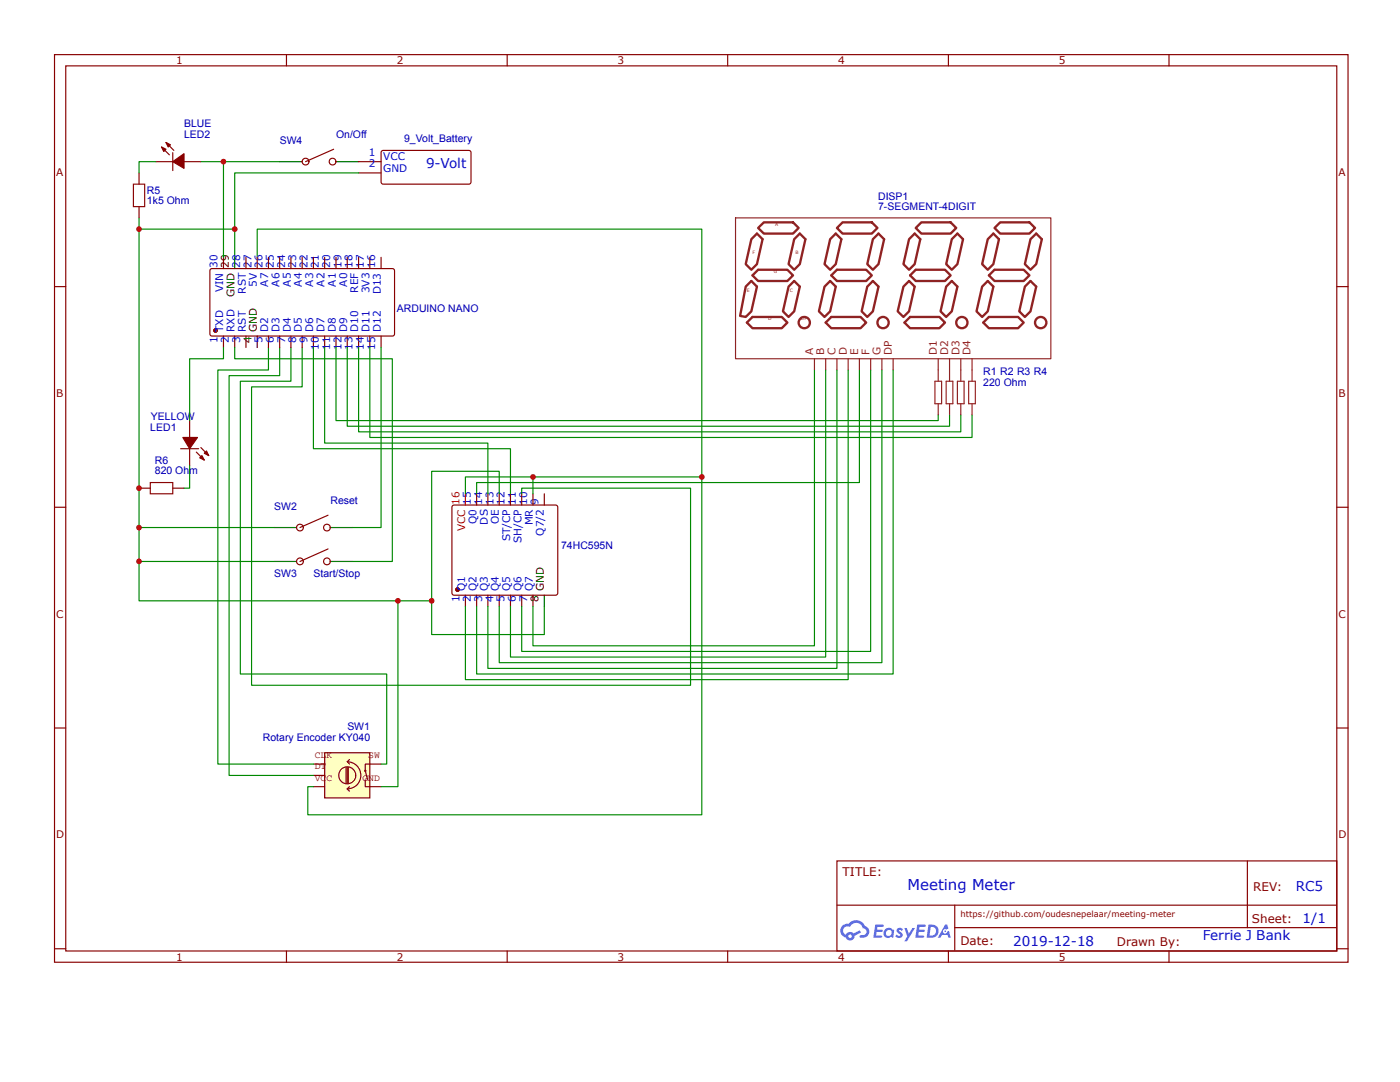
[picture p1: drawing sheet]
<svg xmlns="http://www.w3.org/2000/svg" width="279mm" height="216mm" viewBox="0 0 279 216" stroke-linecap="round" stroke-linejoin="round" font-family="sans-serif">
<g fill="none" stroke="#800" stroke-width=".23">
<path d="M10.9 10.9h258.1v181.1h-258.1zM13.1 13.1h253.7v176.7h-253.7zM57.2 10.9v2.2M101.2 10.9v2.2M145.2 10.9v2.2M189.3 10.9v2.2M233.3 10.9v2.2M10.9 57.2h2.2M266.8 57.2h2.2M10.9 101.2h2.2M266.8 101.2h2.2M10.9 145.3h2.2"/>
<path d="M266.8 145.3h2.2M167 171.8h99.8v18h-99.8zM248.9 171.8v13.3M10.9 189.3h2.2M57.2 189.8v2.2M101.2 189.8v2.2M145.2 189.8v2.2M167 180.6h99.7M189.3 189.8v2.2M190.5 185.1h76.2M190.5 180.6v9M233.3 189.8v2.2"/>
<path d="M266.8 189.3h2.2"/>
</g>
<g fill="#58f">
<path d="M179.1 185.3l.5-.2 .3 .1 .3 .2-.2 .4a.29 .29 0 0 0-.3-.3 .29 .29 0 0 0-.3 .2l.1 .1a.76 .76 0 0 1 .6 .5 .76 .76 0 0 1-.3 .8l-.6 .1-.5-.4 .3-.3 .4 .2h.2l.1-.2a.99 .99 0 0 1-.7-1.1z"/>
<path d="M180.5 185.2h.5l.4 1.1 .7-1.1h.5l-1.6 2.6h-.5l.6-.9z"/>
<path d="M174.7 184.5l1.6 .1v.3l-.2 .1h-1l-.1 .5h1l.2 .2-.2 .3h-1l-.1 .7h.9l.3 .2-.1 .1-1.7 .1z"/>
<path d="M183 184.5l1.7 .1v.3l-.2 .1h-1l-.1 .5h1l.2 .2-.2 .3h-1l-.1 .7h.9h.2v.3l-1.7 .1z"/>
<path d="M188.6 184.5h.5l.2 .8-.4 .2a.45 .45 0 0 0-.7 .2 .45 .45 0 0 0 .3 .6 .45 .45 0 0 0 .6-.4l.3-.2 .3 1.4h-.4l-.2-.5h-1.1l-.3 .5h-.6z"/>
<path d="M188.5 185.7h.3v.2h-.3z"/>
<path d="M185.3 184.5l-.4 2.6h.9a1.33 1.33 0 0 0 1.5-1.3 1.33 1.33 0 0 0-1.6-1.3zM185.8 185a.91 .91 0 0 1 1 1 .91 .91 0 0 1-1.3 .7z"/>
<path d="M176.6 185.5a.98 .98 0 0 0-.1 1.4 .98 .98 0 0 0 1.4 .1l.4 .1 .2-1.4-.4-.2a.97 .97 0 0 0-1.5 0zM176.7 186.2a.6 .6 0 0 1 1.2 0 .6 .6 0 0 1-1.2 0z"/>
<path d="M168.1 184.7a1.4 1.4 0 0 0 .7 2.4 .92 .92 0 0 0 1 .6 .92 .92 0 0 0 .8-1l1.3-.6-.3-.5-1.3 .6-.4-.2a.94 .94 0 0 0-1.1 .5 .89 .89 0 0 1-.4-1.2 .89 .89 0 0 1 1.3-.3 1.35 1.35 0 0 1 1.3-.8 1.35 1.35 0 0 1 1.2 1 .72 .72 0 0 1 .7 .9 .72 .72 0 0 1-1.1 .5l-.2 .1v.3a1.24 1.24 0 0 0 1.7-.5 1.24 1.24 0 0 0-.7-1.8 1.99 1.99 0 0 0-3.3-.4l-.7 .1zM169.3 186.8a.35 .35 0 0 1 .7 0 .35 .35 0 0 1-.7 0z"/>
</g>
<circle cx="91.3" cy="117.6" r=".35" fill="#800"/>
<g fill="none" stroke="#800" stroke-width=".23">
<path d="M90.3 100.9l.3-.1h20.3l.3 .1 .1 .3v17.1l-.1 .3-.3 .2h-20.3l-.3-.2-.1-.3v-17.1z"/>
<circle cx="91.3" cy="117.6" r=".35"/>
</g>
<circle cx="91.3" cy="117.6" r=".35" fill="#800"/>
<g fill="none" stroke="#800" stroke-width=".23">
<path d="M95.1 98.5v2.3M97.4 98.5v2.3M99.6 98.5v2.3M101.9 98.5v2.3M104.1 98.5v2.3M106.4 98.5v2.3M108.6 98.5v2.3M92.9 118.8v2.2M95.1 118.8v2.2M97.4 118.8v2.2M99.6 118.8v2.2M101.9 118.8v2.2"/>
<path d="M104.1 118.8v2.2M106.4 118.8v2.2"/>
<circle cx="91.3" cy="117.6" r=".35"/>
</g>
<path d="M108.6 118.8v2.2" fill="none" stroke="#000" stroke-width=".23"/>
<path d="M92.9 98.5v2.3" fill="none" stroke="#f00" stroke-width=".23"/>
<g fill="none" stroke="#080" stroke-width=".23">
<path d="M46.8 51.4v-5.7h-19.1v74.2h58.4M51.3 51.4v-5.7h88.8v49.5h-47.2v3.3M60.3 69.3v7.9h-10.1v59.5h87.6v-39.3h-33.7v1.1M162.5 73.8v55.1h-56.1v-7.9M164.8 73.8v57.3h-62.9v-10.1M167 73.8v59.6h-69.6v-12.4M169.3 73.8v61.8h-76.4v-14.6M171.5 73.8v22.5h-76.4v2.2M173.8 73.8v56.2h-69.7v-9M176 73.8v58.4h-76.4v-11.2M178.2 73.8v60.7h-83.1v-13.5M99.6 98.5v-4.5h-13.5v32.6h22.5v-5.6"/>
<path d="M106.4 95.2v3.3"/>
</g>
<g fill="none" stroke="#8e2323" stroke-width=".23">
<path d="M146.8 43.5h62.9v28.1h-62.9zM162.5 71.6v2.2M164.8 71.6v2.2M167 71.6v2.2M169.3 71.6v2.2M171.5 71.6v2.2M173.8 71.6v2.2M176 71.6v2.2M178.2 71.6v2.2M186.6 76.1h1.3v4.5h-1.3zM187.2 71.6v4.5M188.8 76.1h1.4v4.5h-1.4z"/>
<path d="M189.5 71.6v4.5M191.1 76.1h1.3v4.5h-1.3zM191.7 71.6v4.5M193.3 76.1h1.3v4.5h-1.3zM194 71.6v4.5M187.2 80.6v2.2M189.5 80.6v2.2M191.7 80.6v2.2M194 80.6v2.2"/>
</g>
<g fill="none" stroke="#8e2323" stroke-width=".47">
<path d="M148.8 57.2l1.1-1.1 1.2 1.1-1.2 4.9-1.1 1.1-1.1-.2zM149.9 47.7l1.2-1.1 1.1 1.1-1.1 5-1.2 1.1-1.1-1.1zM151.3 53.8h5.8l1.2 1.1-1.2 1.2h-5.8l-1.1-1.2zM151.3 45.5l1.1-1.1h5.9l1.1 1.1-1.1 1.1h-5.9zM157.4 57.2l1.1-1.1 1.1 1.1-1.1 4.9-1.1 1.1-1.1-1.1zM158.5 47.7l1.1-1.1 1.1 1.1-1.1 5-1.1 1.1-1.1-1.1zM164.5 57.2l1.2-1.1 1.1 1.1-1.1 4.9-1.2 1.1-1.1-1.1zM165.7 47.7l1.1-1.1 1.1 1.1-1.1 5-1.1 1.1-1.2-1.1zM167 45.5l1.1-1.1h5.9l1.1 1.1-1.1 1.1h-5.9zM167 53.8h5.9l1.1 1.1-1.1 1.2h-5.9l-1.1-1.2zM173.1 57.2l1.1-1.1 1.1 1.1-1.1 4.9-1.1 1.1-1.1-1.1zM174.2 47.7l1.1-1.1 1.1 1.1-1.1 5-1.1 1.1-1.1-1.1z"/>
<path d="M180.3 57.2l1.1-1.1 1.1 1.1-1.1 4.9-1.1 1.1-1.1-1.1zM181.4 47.7l1.1-1.1 1.2 1.1-1.2 5-1.1 1.1-1.1-1.1zM182.8 53.8h5.8l1.1 1.1-1.1 1.2h-5.8l-1.2-1.2zM182.8 45.5l1.1-1.1h5.8l1.1 1.1-1.1 1.1h-5.8zM188.8 57.2l1.1-1.1 1.2 1.1-1.2 4.9-1.1 1.1-1.1-1.1zM189.9 47.7l1.2-1.1 1.1 1.1-1.1 5-1.2 1.1-1.1-1.1zM196 57.2l1.1-1.1 1.1 1.1-1.1 4.9-1.1 1.1-1.1-1.1zM197.1 47.7l1.1-1.1 1.2 1.1-1.2 5-1.1 1.1-1.1-1.1zM198.5 45.5l1.1-1.1h5.8l1.2 1.1-1.2 1.1h-5.8zM198.5 53.8h5.8l1.1 1.1-1.1 1.2h-5.8l-1.1-1.2zM204.5 57.2l1.2-1.1 1.1 1.1-1.1 4.9-1.2 1.1-1.1-1.1zM205.7 47.7l1.1-1.1 1.1 1.1-1.1 5-1.1 1.1-1.2-1.1z"/>
<path d="M150.2 63.2h5.8l1.1 1.2-1.1 1.1h-5.8l-1.1-1.1zM165.9 63.2h5.8l1.2 1.2-1.2 1.1h-5.8l-1.1-1.1zM181.6 63.2h5.9l1.1 1.2-1.1 1.1h-5.9l-1.1-1.1zM197.4 63.2h5.8l1.1 1.2-1.1 1.1h-5.8l-1.2-1.1z"/>
<circle cx="160.5" cy="64.4" r="1.12"/>
<circle cx="176.2" cy="64.4" r="1.13"/>
<circle cx="192" cy="64.4" r="1.12"/>
<circle cx="207.7" cy="64.4" r="1.13"/>
</g>
<path d="M64.8 150.2h9v9h-9z" fill="#ffffc2"/>
<g fill="none" stroke="#850000" stroke-width=".23">
<path d="M62.5 152.5h2.3M62.5 154.7h2.3M62.5 157h2.3M64.8 150.2h9v9h-9zM69.1 153.1v3.2M69.3 152a2.71 2.71 0 0 1 2.7 2.7 2.71 2.71 0 0 1-2.7 2.7M69.3 157.4l.4 .5M69.3 153.1v3.2M69.3 152l.4 .5M69.5 153.1v3.2M69.7 151.6l-.4 .4M69.7 157l-.4 .4"/>
<path d="M71 154.7a1.7 1.7 0 0 0-2.5-1.4 1.7 1.7 0 0 0-.2 2.8 1.7 1.7 0 0 0 2.7-1.1v-.2M72.9 155.6v1.4h3.2M73 153.8h-.2l.2 .1M76.1 152.5h-3.2v1.3l.4 1.7"/>
</g>
<path d="M53.6 69.3v4.5h-10.1v78.7h19M55.8 69.3v5.7h-10.1v79.7h16.8M58.1 69.3v6.8h-10.1v58.4h29.2v18h-1.1M140.1 95.2v67.4h-78.7v-5.6h1.1M79.4 119.9v37.1h-3.3" fill="none" stroke="#080" stroke-width=".23"/>
<path d="M30 96.3h4.5v2.2h-4.5z" fill="none" stroke="#a00000" stroke-width=".23"/>
<path d="M27.7 97.4h2.3M34.5 97.4h2.2" fill="none" stroke="#800" stroke-width=".23"/>
<path d="M40.3 90.9l.5 .9-.9-.4z" fill="#800"/>
<path d="M40.3 90.9l.5 .9-.9-.4z" fill="none" stroke="#800" stroke-width=".23"/>
<path d="M41.2 90l.5 .9-.9-.5z" fill="#800"/>
<path d="M36 89.5h3.6M37.8 83.9v3.4M37.8 89.5v3.4M39.2 90.2l1.6 1.6M40.1 89.3l1.6 1.6M41.2 90l.5 .9-.9-.5z" fill="none" stroke="#800" stroke-width=".23"/>
<path d="M36.5 87.3h2.9l-1.6 2.2z" fill="#800"/>
<g fill="none" stroke="#800" stroke-width=".23">
<path d="M36.5 87.3h2.9l-1.6 2.2zM65.5 102.8l-5.6 2.5M65.5 109.5l-5.6 2.5"/>
<circle cx="59.9" cy="112" r=".68"/>
<circle cx="59.9" cy="105.3" r=".67"/>
<circle cx="65.2" cy="112" r=".67"/>
<circle cx="65.2" cy="105.3" r=".67"/>
</g>
<path d="M37.8 92.9v4.5h-1.1M27.7 105.3h27M27.7 112h27" fill="none" stroke="#080" stroke-width=".23"/>
<path d="M54.7 105.3h4.5M54.7 112h4.5M65.9 105.3h4.5M65.9 112h4.5" fill="none" stroke="#000" stroke-width=".23"/>
<circle cx="43" cy="65.9" r=".35" fill="#800"/>
<g fill="none" stroke="#800" stroke-width=".23">
<path d="M42 53.7l.3-.1h36.2l.2 .4v12.8l-.4 .3-36.1-.1-.3-.4v-12.6z"/>
<circle cx="43" cy="65.9" r=".35"/>
</g>
<circle cx="43" cy="65.9" r=".35" fill="#800"/>
<g fill="none" stroke="#800" stroke-width=".23">
<path d="M66.6 29.8l-5.6 2.5M71.6 32.3h4.5M71.6 34.5h4.5M76.2 30.1l.3-.1h17.2l.3 .5v6l-.4 .2h-17.3l-.2-.4v-5.8zM44.6 51.4v2.2M49.1 51.4v2.2M51.3 51.4v2.2M53.6 51.4v2.2M55.8 51.4v2.2M58.1 51.4v2.2M60.3 51.4v2.2M62.5 51.4v2.2"/>
<path d="M64.8 51.4v2.2M67.1 51.4v2.2M69.3 51.4v2.2M71.6 51.4v2.2M73.8 51.4v2.2M76.1 51.4v2.2M44.6 67.1v2.2M46.8 67.1v2.2M49.1 67.1v2.2M53.6 67.1v2.2M55.8 67.1v2.2M58.1 67.1v2.2"/>
<path d="M60.3 67.1v2.2M62.5 67.1v2.2M64.8 67.1v2.2M67.1 67.1v2.2M69.3 67.1v2.2M71.6 67.1v2.2M73.8 67.1v2.2M76.1 67.1v2.2"/>
<circle cx="61" cy="32.2" r=".67"/>
<circle cx="66.4" cy="32.2" r=".68"/>
<circle cx="43" cy="65.9" r=".35"/>
</g>
<path d="M55.8 32.3h4.5M67.1 32.3h4.5M46.8 51.4v2.2M51.3 67.1v2.2" fill="none" stroke="#000" stroke-width=".23"/>
<path d="M55.8 32.3h-11.2v19.1M71.6 34.5h-24.8v11.2M44.6 69.3v2.3h-6.8v12.3M46.8 69.3v2.3h31.5v40.4h-7.9M62.5 69.3v20.2h39.4v9M64.8 69.3v19.1h32.6v10.1M67.1 69.3v14.6h120.1v-1.1M69.3 69.3v15.7h120.2v-2.2M71.6 69.3v16.9h120.1v-3.4M73.8 69.3v18h120.2v-4.5M76.1 69.3v36h-5.7" fill="none" stroke="#080" stroke-width=".23"/>
<path d="M32.2 29.3l.9 .5-.4 .4z" fill="#800"/>
<path d="M32.2 29.3l.9 .5-.4 .4z" fill="none" stroke="#800" stroke-width=".23"/>
<path d="M33.1 28.4l.9 .5-.4 .4z" fill="#800"/>
<path d="M31.1 32.3h3.4M32.2 29.3l1.6 1.6M33.1 28.4l.9 .5-.4 .4zM33.1 28.4l1.6 1.6M34.5 30.5v3.5M36.7 32.3h3.4" fill="none" stroke="#800" stroke-width=".23"/>
<path d="M34.5 32.3l2.2-1.6v2.9z" fill="#800"/>
<path d="M27.7 34.5v2.2M34.5 32.3l2.2-1.6v2.9zM27.7 41.2v2.3" fill="none" stroke="#800" stroke-width=".23"/>
<path d="M26.6 36.7h2.3v4.5h-2.3z" fill="none" stroke="#a00000" stroke-width=".23"/>
<path d="M31.1 32.3h-3.4v2.2M40.1 32.3h4.5M27.7 43.5v2.2" fill="none" stroke="#080" stroke-width=".23"/>
<g fill="#c00">
<circle cx="27.7" cy="45.7" r=".56"/>
<circle cx="44.6" cy="32.3" r=".56"/>
<circle cx="79.4" cy="119.9" r=".56"/>
<circle cx="106.4" cy="95.2" r=".56"/>
<circle cx="86.1" cy="119.9" r=".56"/>
<circle cx="140.1" cy="95.2" r=".56"/>
<circle cx="27.7" cy="112" r=".56"/>
<circle cx="27.7" cy="105.3" r=".56"/>
<circle cx="27.7" cy="97.4" r=".56"/>
<circle cx="46.8" cy="45.7" r=".57"/>
</g>
<text font-size="3" fill="#00f" x="181.1" y="177.5">Meeting Meter</text>
<g font-size="2.7" fill="#00f">
<text x="85" y="33.5">9-Volt</text>
<text x="258.6" y="177.7">RC5</text>
<text x="260" y="184.3">1/1</text>
<text x="202.2" y="188.8">2019-12-18</text>
<text x="240.1" y="187.5">Ferrie J Bank</text>
</g>
<g font-size="2.4" fill="#800">
<text x="168.2" y="174.7">TITLE:</text>
<text x="250.1" y="177.7">REV:</text>
<text x="249.9" y="184.1">Sheet:</text>
<text x="191.7" y="188.7">Date:</text>
<text x="222.9" y="188.7">Drawn By:</text>
</g>
<g font-size="2.1" fill="#800">
<text x="35.2" y="12.8">1</text>
<text x="79.2" y="12.8">2</text>
<text x="123.2" y="12.8">3</text>
<text x="167.3" y="12.8">4</text>
<text x="211.3" y="12.8">5</text>
<text x="11.2" y="35.2">A</text>
<text x="267.1" y="35.2">A</text>
<text x="11.2" y="79.2">B</text>
<text x="267.1" y="79.2">B</text>
<text x="11.2" y="123.3">C</text>
<text x="267.1" y="123.3">C</text>
<text x="11.2" y="167.3">D</text>
<text x="267.1" y="167.3">D</text>
<text x="35.2" y="191.7">1</text>
<text x="79.2" y="191.7">2</text>
<text x="123.2" y="191.7">3</text>
<text x="167.3" y="191.7">4</text>
<text x="211.3" y="191.7">5</text>
</g>
<g font-size="2.1" fill="#000080">
<text x="36.7" y="25.4">BLUE</text>
<text x="36.7" y="27.6">LED2</text>
<text x="55.8" y="28.7">SW4</text>
<text x="67.1" y="27.6">On/Off</text>
<text x="80.6" y="28.4">9_Volt_Battery</text>
<text x="29.3" y="40.8">1k5 Ohm</text>
<text x="29.3" y="38.8">R5</text>
<text x="175.2" y="41.9">7-SEGMENT-4DIGIT</text>
<text x="175.2" y="39.8">DISP1</text>
<text x="79.2" y="62.2">ARDUINO NANO</text>
<text x="196.2" y="77">220 Ohm</text>
<text x="196.2" y="74.8">R1 R2 R3 R4</text>
<text x="30.1" y="83.8">YELLOW</text>
<text x="30" y="86">LED1</text>
<text x="30.9" y="94.7">820 Ohm</text>
<text x="30.9" y="92.7">R6</text>
<text x="54.7" y="101.7">SW2</text>
<text x="65.9" y="100.6">Reset</text>
<text x="112" y="109.6">74HC595N</text>
<text x="54.7" y="115.2">SW3</text>
<text x="62.6" y="115.2">Start/Stop</text>
<text x="52.5" y="147.8">Rotary Encoder KY040</text>
<text x="69.3" y="145.6">SW1</text>
</g>
<g font-size="2.1" fill="#00f">
<text x="73.6" y="31.1">1</text>
<text x="73.6" y="33.3">2</text>
<text x="76.5" y="32">VCC</text>
<text x="76.5" y="34.2">GND</text>
<text x="43.4" y="53.5" transform="rotate(-90 43.4 53.5)">30</text>
<text x="47.9" y="53.5" transform="rotate(-90 47.9 53.5)">28</text>
<text x="50.2" y="53.5" transform="rotate(-90 50.2 53.5)">27</text>
<text x="52.4" y="53.5" transform="rotate(-90 52.4 53.5)">26</text>
<text x="54.6" y="53.5" transform="rotate(-90 54.6 53.5)">25</text>
<text x="56.9" y="53.5" transform="rotate(-90 56.9 53.5)">24</text>
<text x="59.1" y="53.5" transform="rotate(-90 59.1 53.5)">23</text>
<text x="61.4" y="53.5" transform="rotate(-90 61.4 53.5)">22</text>
<text x="63.6" y="53.5" transform="rotate(-90 63.6 53.5)">21</text>
<text x="65.9" y="53.5" transform="rotate(-90 65.9 53.5)">20</text>
<text x="68.1" y="53.5" transform="rotate(-90 68.1 53.5)">19</text>
<text x="70.4" y="53.5" transform="rotate(-90 70.4 53.5)">18</text>
<text x="72.6" y="53.5" transform="rotate(-90 72.6 53.5)">17</text>
<text x="74.9" y="53.5" transform="rotate(-90 74.9 53.5)">16</text>
<text x="44.5" y="58.3" transform="rotate(-90 44.5 58.3)">VIN</text>
<text x="49" y="58.6" transform="rotate(-90 49 58.6)">RST</text>
<text x="51.3" y="57.2" transform="rotate(-90 51.3 57.2)">5V</text>
<text x="53.5" y="57.2" transform="rotate(-90 53.5 57.2)">A7</text>
<text x="55.8" y="57.2" transform="rotate(-90 55.8 57.2)">A6</text>
<text x="58" y="57.2" transform="rotate(-90 58 57.2)">A5</text>
<text x="60.3" y="57.2" transform="rotate(-90 60.3 57.2)">A4</text>
<text x="62.5" y="57.2" transform="rotate(-90 62.5 57.2)">A3</text>
<text x="64.8" y="57.2" transform="rotate(-90 64.8 57.2)">A2</text>
<text x="67" y="57.2" transform="rotate(-90 67 57.2)">A1</text>
<text x="69.3" y="57.2" transform="rotate(-90 69.3 57.2)">A0</text>
<text x="71.5" y="58.4" transform="rotate(-90 71.5 58.4)">REF</text>
<text x="73.7" y="58.5" transform="rotate(-90 73.7 58.5)">3V3</text>
<text x="76" y="58.7" transform="rotate(-90 76 58.7)">D13</text>
<text x="43.4" y="68.5" transform="rotate(-90 43.4 68.5)">1</text>
<text x="44.5" y="66.3" transform="rotate(-90 44.5 66.3)">TXD</text>
<text x="45.7" y="68.5" transform="rotate(-90 45.7 68.5)">2</text>
<text x="46.8" y="66.3" transform="rotate(-90 46.8 66.3)">RXD</text>
<text x="47.9" y="68.5" transform="rotate(-90 47.9 68.5)">3</text>
<text x="49" y="66.3" transform="rotate(-90 49 66.3)">RST</text>
<text x="52.4" y="68.5" transform="rotate(-90 52.4 68.5)">5</text>
<text x="53.5" y="66.3" transform="rotate(-90 53.5 66.3)">D2</text>
<text x="54.6" y="68.5" transform="rotate(-90 54.6 68.5)">6</text>
<text x="55.8" y="66.3" transform="rotate(-90 55.8 66.3)">D3</text>
<text x="56.9" y="68.5" transform="rotate(-90 56.9 68.5)">7</text>
<text x="58" y="66.3" transform="rotate(-90 58 66.3)">D4</text>
<text x="59.1" y="68.5" transform="rotate(-90 59.1 68.5)">8</text>
<text x="60.3" y="66.3" transform="rotate(-90 60.3 66.3)">D5</text>
<text x="61.4" y="68.5" transform="rotate(-90 61.4 68.5)">9</text>
<text x="62.5" y="66.3" transform="rotate(-90 62.5 66.3)">D6</text>
<text x="63.6" y="69.9" transform="rotate(-90 63.6 69.9)">10</text>
<text x="64.8" y="66.3" transform="rotate(-90 64.8 66.3)">D7</text>
<text x="65.9" y="69.9" transform="rotate(-90 65.9 69.9)">11</text>
<text x="67" y="66.3" transform="rotate(-90 67 66.3)">D8</text>
<text x="68.1" y="69.9" transform="rotate(-90 68.1 69.9)">12</text>
<text x="69.3" y="66.3" transform="rotate(-90 69.3 66.3)">D9</text>
<text x="70.4" y="69.9" transform="rotate(-90 70.4 69.9)">13</text>
<text x="71.5" y="66.3" transform="rotate(-90 71.5 66.3)">D10</text>
<text x="72.6" y="69.9" transform="rotate(-90 72.6 69.9)">14</text>
<text x="73.7" y="66.3" transform="rotate(-90 73.7 66.3)">D11</text>
<text x="74.9" y="69.9" transform="rotate(-90 74.9 69.9)">15</text>
<text x="76" y="66.3" transform="rotate(-90 76 66.3)">D12</text>
<text x="94" y="100.7" transform="rotate(-90 94 100.7)">15</text>
<text x="96.2" y="100.7" transform="rotate(-90 96.2 100.7)">14</text>
<text x="98.5" y="100.7" transform="rotate(-90 98.5 100.7)">13</text>
<text x="100.7" y="100.7" transform="rotate(-90 100.7 100.7)">12</text>
<text x="103" y="100.7" transform="rotate(-90 103 100.7)">11</text>
<text x="105.2" y="100.7" transform="rotate(-90 105.2 100.7)">10</text>
<text x="107.4" y="100.7" transform="rotate(-90 107.4 100.7)">9</text>
<text x="95.1" y="104.6" transform="rotate(-90 95.1 104.6)">Q0</text>
<text x="97.3" y="104.7" transform="rotate(-90 97.3 104.7)">DS</text>
<text x="99.6" y="104.6" transform="rotate(-90 99.6 104.6)">OE</text>
<text x="106.3" y="104.8" transform="rotate(-90 106.3 104.8)">MR</text>
<text x="108.6" y="106.9" transform="rotate(-90 108.6 106.9)">Q7/2</text>
<text x="101.8" y="108" transform="rotate(-90 101.8 108)">ST/CP</text>
<text x="104.1" y="108.3" transform="rotate(-90 104.1 108.3)">SH/CP</text>
<text x="92.8" y="117.9" transform="rotate(-90 92.8 117.9)">Q1</text>
<text x="95.1" y="117.9" transform="rotate(-90 95.1 117.9)">Q2</text>
<text x="97.3" y="117.9" transform="rotate(-90 97.3 117.9)">Q3</text>
<text x="99.6" y="117.9" transform="rotate(-90 99.6 117.9)">Q4</text>
<text x="101.8" y="117.9" transform="rotate(-90 101.8 117.9)">Q5</text>
<text x="104.1" y="117.9" transform="rotate(-90 104.1 117.9)">Q6</text>
<text x="106.3" y="117.9" transform="rotate(-90 106.3 117.9)">Q7</text>
<text x="91.7" y="120.2" transform="rotate(-90 91.7 120.2)">1</text>
<text x="94" y="120.2" transform="rotate(-90 94 120.2)">2</text>
<text x="96.2" y="120.2" transform="rotate(-90 96.2 120.2)">3</text>
<text x="98.5" y="120.2" transform="rotate(-90 98.5 120.2)">4</text>
<text x="100.7" y="120.2" transform="rotate(-90 100.7 120.2)">5</text>
<text x="103" y="120.2" transform="rotate(-90 103 120.2)">6</text>
<text x="105.2" y="120.2" transform="rotate(-90 105.2 120.2)">7</text>
</g>
<g font-size="2.1">
<text x="45.7" y="53.5" transform="rotate(-90 45.7 53.5)">29</text>
<text x="46.8" y="59.2" transform="rotate(-90 46.8 59.2)">GND</text>
<text x="50.2" y="68.5" transform="rotate(-90 50.2 68.5)">4</text>
<text x="51.3" y="66.3" transform="rotate(-90 51.3 66.3)">GND</text>
<text x="108.6" y="117.9" transform="rotate(-90 108.6 117.9)">GND</text>
<text x="107.4" y="120.2" transform="rotate(-90 107.4 120.2)">8</text>
</g>
<g font-size="2.1" fill="#8e2323">
<text x="162.3" y="70.9" transform="rotate(-90 162.3 70.9)">A</text>
<text x="164.5" y="70.9" transform="rotate(-90 164.5 70.9)">B</text>
<text x="166.7" y="70.9" transform="rotate(-90 166.7 70.9)">C</text>
<text x="169" y="70.9" transform="rotate(-90 169 70.9)">D</text>
<text x="171.3" y="70.9" transform="rotate(-90 171.3 70.9)">E</text>
<text x="173.5" y="70.9" transform="rotate(-90 173.5 70.9)">F</text>
<text x="175.7" y="70.9" transform="rotate(-90 175.7 70.9)">G</text>
<text x="178" y="70.9" transform="rotate(-90 178 70.9)">DP</text>
<text x="187" y="70.9" transform="rotate(-90 187 70.9)">D1</text>
<text x="189.2" y="70.9" transform="rotate(-90 189.2 70.9)">D2</text>
<text x="191.5" y="70.9" transform="rotate(-90 191.5 70.9)">D3</text>
<text x="193.7" y="70.9" transform="rotate(-90 193.7 70.9)">D4</text>
</g>
<g font-size="2.1" fill="#f00">
<text x="91.7" y="100.7" transform="rotate(-90 91.7 100.7)">16</text>
<text x="92.8" y="106" transform="rotate(-90 92.8 106)">VCC</text>
</g>
<g font-size="1.9" fill="#850000">
<text x="62.8" y="151.3">CLK</text>
<text x="62.8" y="153.5">DT</text>
<text x="62.8" y="155.8">VCC</text>
<text x="72.3" y="155.8">GND</text>
<text x="73.5" y="151.3">SW</text>
</g>
<text font-size="1.7" fill="#800" x="191.7" y="183">https://github.com/oudesnepelaar/meeting-meter</text>
<g font-size=".9" fill="#8e2323">
<text x="154.7" y="45">A</text>
<text x="150.2" y="50.6">F</text>
<text x="158.7" y="50.6">B</text>
<text x="149.1" y="58.3">E</text>
<text x="154.5" y="54.4">G</text>
<text x="157.6" y="58.3">C</text>
<text x="153.3" y="63.9">D</text>
<text x="159.9" y="63.9">DP</text>
</g>
</svg>
